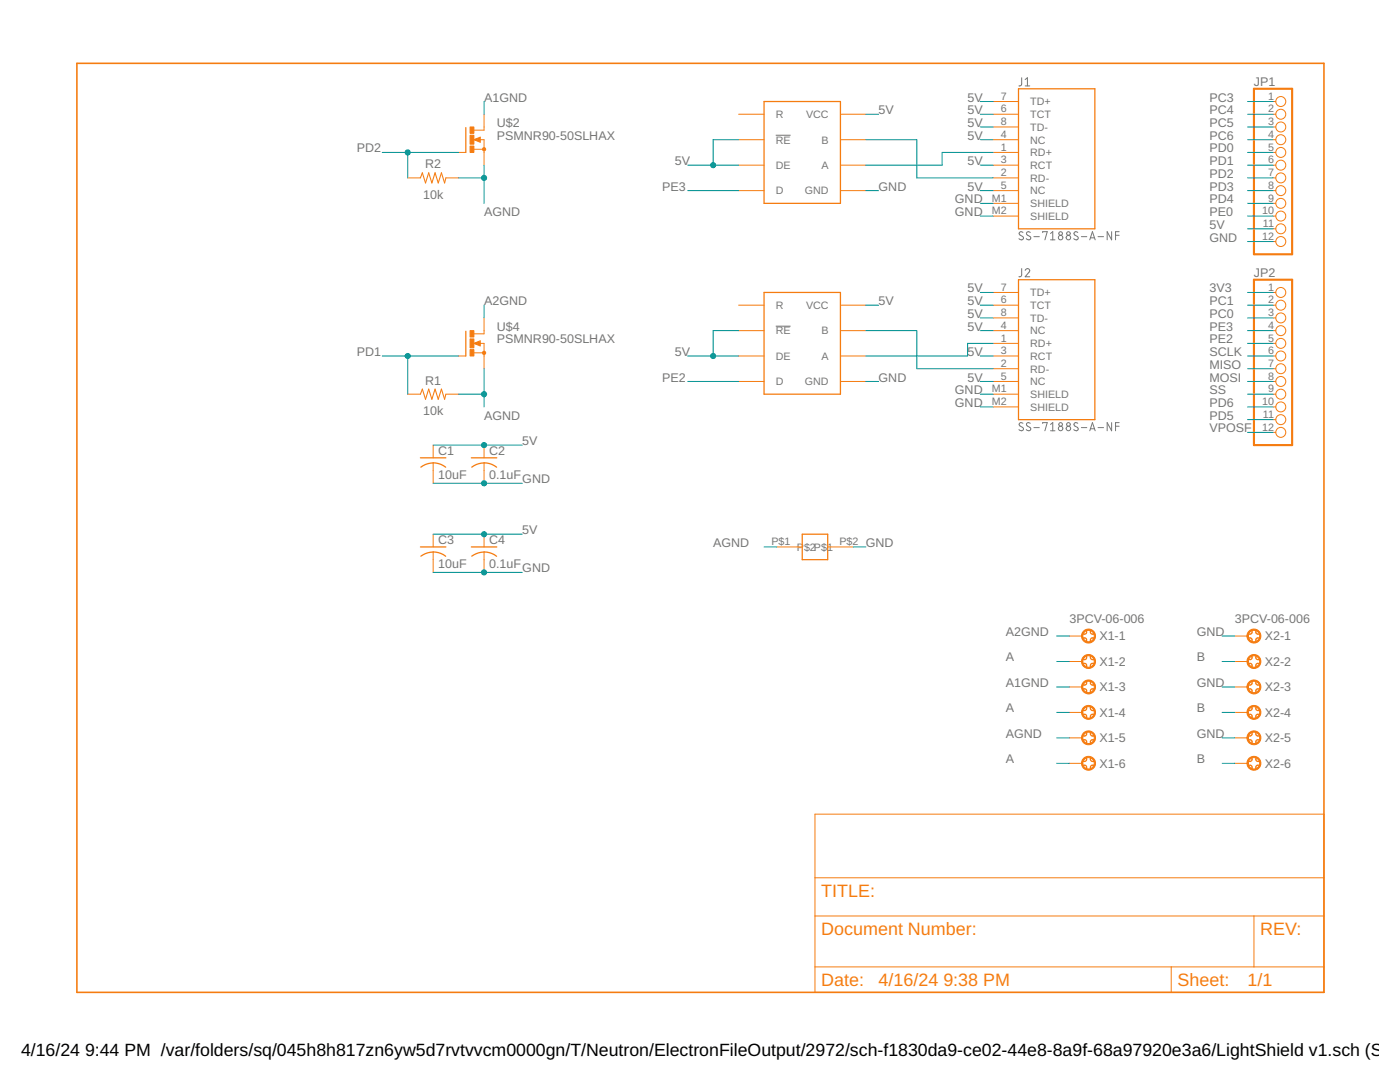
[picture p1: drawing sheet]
<svg xmlns="http://www.w3.org/2000/svg" width="279mm" height="216mm" viewBox="0 0 279 216" stroke-linecap="round" stroke-linejoin="round" font-family="sans-serif">
<g fill="none" stroke="#757575" stroke-width=".2">
<path d="M203.9 15.5v1.4l-.6 .2M204.6 17.1h.9M204.6 15.9l.4-.4v1.6M154.8 27h3M203.9 53.6v1.4l-.2 .2h-.4M204.2 46.4l-.4-.2-.3 .1-.1 .3 .1 .2 .6 .4a.38 .38 0 0 1 .1 .5 .38 .38 0 0 1-.5 .1l-.4-.2M204.6 54a.44 .44 0 0 1 .6-.4 .44 .44 0 0 1 .2 .7l-.8 .9h.9M205.6 46.4l-.4-.2-.2 .1-.1 .3v.2l.6 .4a.41 .41 0 0 1 .1 .6 .41 .41 0 0 1-.6 0l-.2-.2M206.3 47.2h1.1M208.1 46.4v-.2h.9l-.5 1.7M209.7 46.6l.4-.4v1.7M209.7 47.9h.8"/>
<path d="M215.1 46.4l-.2-.1a.38 .38 0 0 0-.5 .1 .38 .38 0 0 0 .1 .5l.5 .3a.44 .44 0 0 1-.1 .7 .44 .44 0 0 1-.6-.3M215.8 47.2h1.1M217.5 47.9l.5-1.7 .6 1.7M217.6 47.5h.8M219.1 47.2h1.1M221.8 46.2v1.7l-.8-1.7v1.7M222.6 46.9h.8M223.4 46.2h-.8v1.7M154.8 65.1h3M204.2 84.5l-.6-.2-.2 .4 .1 .2 .6 .4a.37 .37 0 0 1 .1 .5 .37 .37 0 0 1-.5 .1l-.4-.2M205.6 84.5l-.5-.2-.2 .4v.2l.6 .4a.41 .41 0 0 1 .1 .6 .41 .41 0 0 1-.6 0l-.2-.2M206.3 85.3h1.1"/>
<path d="M208.1 84.5v-.2h.9l-.5 1.7M209.7 84.7l.4-.4v1.7M209.7 86h.8M215.1 84.5l-.2-.1a.38 .38 0 0 0-.5 .1 .38 .38 0 0 0 .1 .5l.5 .3a.41 .41 0 0 1 .1 .6 .41 .41 0 0 1-.7 0l-.1-.2M215.8 85.3h1.1M217.5 86l.5-1.7 .6 1.7M217.6 85.6h.8M219.1 85.3h1.1M221.8 84.3v1.7l-.8-1.7v1.7M222.6 85h.8M223.4 84.3h-.8v1.7"/>
<circle cx="211.7" cy="47.4" r=".45"/>
<circle cx="211.7" cy="46.6" r=".36"/>
<circle cx="213.2" cy="47.4" r=".45"/>
<circle cx="213.2" cy="46.6" r=".36"/>
<circle cx="211.7" cy="84.7" r=".36"/>
<circle cx="211.7" cy="85.5" r=".44"/>
<circle cx="213.2" cy="84.7" r=".36"/>
<circle cx="213.2" cy="85.5" r=".44"/>
</g>
<path d="M15.3 12.6h248.9v185.4h-248.9zM95.7 27.6l-.9 .3 .9 .2v-.2h-.2M95.7 68.3l-.9 .2 .9 .3v-.3h-.2" fill="none" stroke="#f57c10" stroke-width=".32"/>
<g fill="none" stroke="#f57c10" stroke-width=".2">
<path d="M81.4 35.5h2.5M89 35.5h2.5M91.5 30.4h1.5M94.6 29.8h2M94.6 27.9l1.2-.5v1zM95.7 27.9h.9v5.1M96.6 22.8v3.2h-2M147.4 22.8h5.1M147.4 27.9h5.1M147.4 33h5.1M147.4 38h5.1M167.7 22.8h5.1"/>
<path d="M167.7 27.9h5.1M167.7 33h5.1M167.7 38h5.1M198.2 20.3h5.1M198.2 22.8h5.1M198.2 25.3h5.1M198.2 27.9h5.1M198.2 30.4h5.1M198.2 33h5.1M198.2 35.5h5.1M198.2 38h5.1M254.1 20.3h.5"/>
<path d="M254.1 22.8h.5M254.1 25.3h.5M254.1 27.9h.5M254.1 30.4h.5M254.1 33h.5M254.1 35.5h.5M254.1 38h.5M198.2 58.4h5.1M198.2 40.6h5.1M198.2 43.1h5.1M254.1 58.4h.5M254.1 40.6h.5"/>
<path d="M254.1 43.1h.5M254.1 45.7h.5M254.1 48.2h.5M81.4 78.7h2.5M89 78.7h2.5M91.5 71h1.5M94.6 68.5l1.2-.5v1zM94.6 70.4h2M95.7 68.5h.9v5.1M96.6 63.4v3.2h-2M147.4 60.9h5.1M147.4 66h5.1"/>
<path d="M147.4 71h5.1M147.4 76.1h5.1M167.7 60.9h5.1M167.7 66h5.1M167.7 71h5.1M167.7 76.1h5.1M198.2 60.9h5.1M198.2 63.4h5.1M198.2 66h5.1M198.2 68.5h5.1M198.2 71h5.1M198.2 73.6h5.1"/>
<path d="M198.2 76.1h5.1M198.2 78.7h5.1M254.1 60.9h.5M254.1 63.4h.5M254.1 66h.5M254.1 68.5h.5M254.1 71h.5M254.1 73.6h.5M254.1 76.1h.5M254.1 78.7h.5M86.4 88.8v2.6M86.4 92.4v4"/>
<path d="M96.6 88.8v2.6M96.6 92.4v4M198.2 81.2h5.1M254.1 81.2h.5M254.1 83.7h.5M254.1 86.3h.5M86.4 106.6v2.5M86.4 110.2v4M96.6 106.6v2.5M96.6 110.2v4M155 109.1h5.1M165.2 109.1h5.1"/>
<path d="M213.4 126.9h2.6M213.4 132h2.6M213.4 137.1h2.6M246.4 126.9h2.6M246.4 132h2.6M246.4 137.1h2.6M213.4 142.2h2.6M213.4 147.2h2.6M213.4 152.3h2.6M246.4 142.2h2.6M246.4 147.2h2.6M246.4 152.3h2.6"/>
<path d="M162.6 162.5h101.6v35.5h-101.6zM162.6 175.2h101.6M162.6 182.8h101.6M162.6 192.9h101.6M233.7 192.9v5.1M250.3 182.8v10.1"/>
<circle cx="255.6" cy="27.9" r=".99"/>
<circle cx="255.6" cy="35.5" r=".99"/>
<circle cx="255.6" cy="22.8" r=".99"/>
<circle cx="255.6" cy="25.3" r=".99"/>
<circle cx="255.6" cy="38" r=".99"/>
<circle cx="255.6" cy="20.3" r=".99"/>
<circle cx="255.6" cy="30.4" r=".99"/>
<circle cx="255.6" cy="33" r=".99"/>
<circle cx="255.6" cy="40.6" r=".99"/>
<circle cx="255.6" cy="43.1" r=".99"/>
<circle cx="255.6" cy="45.7" r=".99"/>
<circle cx="255.6" cy="58.4" r=".99"/>
<circle cx="255.6" cy="48.2" r=".99"/>
<circle cx="255.6" cy="63.4" r=".99"/>
<circle cx="255.6" cy="76.1" r=".99"/>
<circle cx="255.6" cy="60.9" r=".99"/>
<circle cx="255.6" cy="66" r=".99"/>
<circle cx="255.6" cy="68.5" r=".99"/>
<circle cx="255.6" cy="78.7" r=".99"/>
<circle cx="255.6" cy="71" r=".99"/>
<circle cx="255.6" cy="73.6" r=".99"/>
<circle cx="255.6" cy="86.3" r=".99"/>
<circle cx="255.6" cy="83.7" r=".99"/>
<circle cx="255.6" cy="81.2" r=".99"/>
</g>
<path d="M250.3 17.7h7.6v33h-7.6zM250.3 55.8h7.6v33h-7.6z" fill="none" stroke="#f57c10" stroke-width=".42"/>
<g fill="none" stroke="#f57c10" stroke-width=".25">
<path d="M203.3 17.7h15.2v28h-15.2zM93 25.5v4.9M152.5 20.3h15.2v20.3h-15.2zM152.5 58.4h15.2v20.3h-15.2zM203.3 55.8h15.2v27.9h-15.2zM93 66.1v4.9M83.9 91.4h5.1M84 93.2a4 4 0 0 1 4.9 0M94.1 91.4h5M94.1 93.2a4 4 0 0 1 5 0M83.9 109.1h5.1M86.4 110.1l1.6 .3 .9 .6"/>
<path d="M86.4 110.2l-1.5 .3-.9 .5M94.1 109.1h5M96.6 110.1l1.6 .3 .9 .6M96.6 110.2l-1.5 .3-1 .5M160.1 106.6h5.1v5.1h-5.1zM216.1 127.3l.6 .1 .2 .7M216.1 132.4l.6 .1 .2 .6M216.1 137.5l.6 .1 .2 .6M216.9 125.8l-.2 .6-.6 .1M216.9 130.9l-.2 .6-.6 .1M216.9 135.9l-.2 .7-.6 .1M217.6 125.8l.1 .6 .7 .1"/>
<path d="M217.6 130.9l.1 .6 .7 .1M217.6 135.9l.1 .7 .7 .1M218.4 127.3l-.7 .1-.1 .7M218.4 132.4l-.7 .1-.1 .6M218.4 137.5l-.7 .1-.1 .6M249.1 127.3l.7 .1 .1 .7M249.1 132.4l.7 .1 .1 .6M249.1 137.5l.7 .1 .1 .6M249.9 125.8l-.1 .6-.7 .1M249.9 130.9l-.1 .6-.7 .1M249.9 135.9l-.1 .7-.7 .1M250.6 125.8l.1 .6 .7 .1"/>
<path d="M250.6 130.9l.1 .6 .7 .1M250.6 135.9l.1 .7 .7 .1M251.4 127.3l-.7 .1-.1 .7M251.4 132.4l-.7 .1-.1 .6M251.4 137.5l-.7 .1-.1 .6M216.1 142.5l.6 .1 .2 .7M216.1 147.6l.6 .1 .2 .7M216.1 152.7l.6 .1 .2 .7M216.9 141l-.2 .6-.6 .2M216.9 146.1l-.2 .6-.6 .2M216.9 151.2l-.2 .6-.6 .1M217.6 141l.1 .6 .7 .2"/>
<path d="M217.6 146.1l.1 .6 .7 .2M217.6 151.2l.1 .6 .7 .1M218.4 142.5l-.7 .1-.1 .7M218.4 147.6l-.7 .1-.1 .7M218.4 152.7l-.7 .1-.1 .7M249.1 142.5l.7 .1 .1 .7M249.1 147.6l.7 .1 .1 .7M249.1 152.7l.7 .1 .1 .7M249.9 141l-.1 .6-.7 .2M249.9 146.1l-.1 .6-.7 .2M249.9 151.2l-.1 .6-.7 .1M250.6 141l.1 .6 .7 .2"/>
<path d="M250.6 146.1l.1 .6 .7 .2M250.6 151.2l.1 .6 .7 .1M251.4 142.5l-.7 .1-.1 .7M251.4 147.6l-.7 .1-.1 .7M251.4 152.7l-.7 .1-.1 .7"/>
</g>
<g fill="#f57c10" stroke="#f57c10" stroke-width=".2">
<path d="M216.2 126a1.4 1.4 0 0 1 2.2 .2 1.4 1.4 0 0 1-.8 2.1 1.4 1.4 0 0 1-1.8-1.4h.3a1.15 1.15 0 0 1 1.6-1.1 1.15 1.15 0 0 1 .3 1.9 1.15 1.15 0 0 1-1.9-.5v-.3h-.3z" fill-rule="evenodd"/>
<path d="M216.2 131a1.4 1.4 0 0 1 2.2 .3 1.4 1.4 0 0 1-.8 2.1 1.4 1.4 0 0 1-1.8-1.4h.3a1.15 1.15 0 0 1 1.6-1.1 1.15 1.15 0 0 1 .3 1.9 1.15 1.15 0 0 1-1.9-.5v-.3h-.3z" fill-rule="evenodd"/>
<path d="M216.2 136.1a1.4 1.4 0 0 1 2.2 .3 1.4 1.4 0 0 1-.8 2 1.4 1.4 0 0 1-1.8-1.3h.3a1.15 1.15 0 0 1 1.6-1.1 1.15 1.15 0 0 1 .3 1.9 1.15 1.15 0 0 1-1.9-.5v-.3h-.3z" fill-rule="evenodd"/>
<path d="M216.2 141.2a1.4 1.4 0 0 1 2.2 .2 1.4 1.4 0 0 1-.8 2.1 1.4 1.4 0 0 1-1.8-1.3h.3a1.15 1.15 0 0 1 1.6-1.1 1.15 1.15 0 0 1 .3 1.9 1.15 1.15 0 0 1-1.9-.6v-.2h-.3z" fill-rule="evenodd"/>
<path d="M216.2 146.3a1.4 1.4 0 0 1 2.2 .2 1.4 1.4 0 0 1-.8 2.1 1.4 1.4 0 0 1-1.8-1.4h.3a1.15 1.15 0 0 1 1.6-1.1 1.15 1.15 0 0 1 .3 2 1.15 1.15 0 0 1-1.9-.6v-.3h-.3z" fill-rule="evenodd"/>
<path d="M216.2 151.3a1.4 1.4 0 0 1 2.2 .3 1.4 1.4 0 0 1-.8 2.1 1.4 1.4 0 0 1-1.8-1.4h.3a1.15 1.15 0 0 1 1.6-1.1 1.15 1.15 0 0 1 .3 1.9 1.15 1.15 0 0 1-1.9-.5v-.3h-.3z" fill-rule="evenodd"/>
<path d="M249.2 126a1.39 1.39 0 0 1 2.2 .2 1.39 1.39 0 0 1-.8 2.1 1.39 1.39 0 0 1-1.7-1.4h.2a1.15 1.15 0 0 1 1.6-1.1 1.15 1.15 0 0 1 .3 1.9 1.15 1.15 0 0 1-1.8-.5l-.1-.3h-.2z" fill-rule="evenodd"/>
<path d="M249.2 131a1.39 1.39 0 0 1 2.2 .3 1.39 1.39 0 0 1-.8 2 1.39 1.39 0 0 1-1.7-1.3h.2a1.15 1.15 0 0 1 1.6-1.1 1.15 1.15 0 0 1 .3 1.9 1.15 1.15 0 0 1-1.8-.5l-.1-.3h-.2z" fill-rule="evenodd"/>
<path d="M249.2 136.1a1.39 1.39 0 0 1 2.2 .3 1.39 1.39 0 0 1-.8 2 1.39 1.39 0 0 1-1.7-1.3h.2a1.15 1.15 0 0 1 1.6-1.1 1.15 1.15 0 0 1 .3 1.9 1.15 1.15 0 0 1-1.8-.5l-.1-.3h-.2z" fill-rule="evenodd"/>
<path d="M249.2 141.2a1.4 1.4 0 0 1 2.2 .2 1.4 1.4 0 0 1-.8 2.1 1.4 1.4 0 0 1-1.7-1.3h.2a1.15 1.15 0 0 1 1.6-1.1 1.15 1.15 0 0 1 .3 1.9 1.15 1.15 0 0 1-1.8-.6l-.1-.2h-.2z" fill-rule="evenodd"/>
<path d="M249.2 146.3a1.4 1.4 0 0 1 2.2 .2 1.4 1.4 0 0 1-.8 2.1 1.4 1.4 0 0 1-1.7-1.4h.2a1.15 1.15 0 0 1 1.6-1.1 1.15 1.15 0 0 1 .3 2 1.15 1.15 0 0 1-1.8-.6l-.1-.3h-.2z" fill-rule="evenodd"/>
<path d="M249.2 151.3a1.4 1.4 0 0 1 2.2 .3 1.4 1.4 0 0 1-.8 2 1.4 1.4 0 0 1-1.7-1.3h.2a1.15 1.15 0 0 1 1.6-1.1 1.15 1.15 0 0 1 .3 1.9 1.15 1.15 0 0 1-1.8-.5l-.1-.3h-.2z" fill-rule="evenodd"/>
<path d="M96.4 70.2h.4l.1 .2-.1 .3h-.4z" fill-rule="evenodd"/>
<circle cx="96.6" cy="29.8" r=".33"/>
</g>
<g fill="#f57c10" stroke="#f57c10" stroke-width=".2">
<path d="M93.8 29.1h.8v1.3h-.8z"/>
<path d="M93.8 25.3h.8v1.3h-.8z"/>
<path d="M93.8 27h.8v1.8h-.8z"/>
<path d="M93.8 69.8h.8v1.2h-.8z"/>
<path d="M93.8 66h.8v1.2h-.8z"/>
<path d="M93.8 67.6h.8v1.8h-.8z"/>
</g>
<path d="M83.9 35.5l.4-1 .6 2 .7-2 .6 2 .6-2 .7 2 .6-2 .6 2 .3-1M83.9 78.7l.4-1.1 .6 2.1 .7-2.1 .6 2.1 .6-2.1 .7 2.1 .6-2.1 .6 2.1 .3-1" fill="none" stroke="#f57c10" stroke-width=".21"/>
<g fill="none" stroke="#009292" stroke-width=".2">
<path d="M76.3 30.4h15.2M81.4 30.4v5.1M91.5 35.5h5.1M96.6 20.3v2.5M96.6 33v7.6M137.2 38h10.2M137.2 33h10.2M147.4 27.9h-5.1v5.1M172.8 38h2.5M172.8 22.8h2.5M172.8 27.9h10.2v7.6h15.2M195.6 38h2.6"/>
<path d="M195.6 22.8h2.6M195.6 33h2.6M195.6 27.9h2.6M195.6 25.3h2.6M195.6 20.3h2.6M198.2 30.4h-10.2v2.6h-15.2M249 38h5.1M249 22.8h5.1M249 33h5.1M249 27.9h5.1M249 25.3h5.1M249 20.3h5.1"/>
<path d="M249 30.4h5.1M249 35.5h5.1M195.6 43.1h2.6M195.6 40.6h2.6M195.6 58.4h2.6M249 48.2h5.1M249 43.1h5.1M249 40.6h5.1M249 58.4h5.1M249 45.7h5.1M76.3 71h15.2M81.4 71v7.7"/>
<path d="M91.5 78.7h5.1M96.6 60.9v2.5M96.6 73.6v7.6M137.2 76.1h10.2M137.2 71h10.2M147.4 66h-5.1v5M172.8 76.1h2.5M172.8 66h10.2v7.6h15.2M172.8 60.9h2.5M195.6 78.7h2.6M195.6 76.1h2.6M195.6 71h2.6"/>
<path d="M195.6 60.9h2.6M195.6 66h2.6M195.6 63.4h2.6M198.2 68.5h-5.1v2.5h-20.3M249 78.7h5.1M249 76.1h5.1M249 73.6h5.1M249 71h5.1M249 60.9h5.1M249 66h5.1M249 63.4h5.1M249 68.5h5.1"/>
<path d="M86.4 96.4h17.8M86.4 88.8h17.8M195.6 81.2h2.6M249 81.2h5.1M249 83.7h5.1M249 86.3h5.1M86.4 114.2h17.8M86.4 106.6h17.8M152.5 109.1h2.5M170.3 109.1h2.5M210.9 137.1h2.5M210.9 126.9h2.5"/>
<path d="M210.9 132h2.5M243.9 137.1h2.5M243.9 126.9h2.5M243.9 132h2.5M210.9 147.2h2.5M210.9 152.3h2.5M210.9 142.2h2.5M243.9 147.2h2.5M243.9 152.3h2.5M243.9 142.2h2.5"/>
</g>
<g fill="#009292" stroke="#009292" stroke-width=".2">
<circle cx="96.6" cy="96.4" r=".51"/>
<circle cx="96.6" cy="114.2" r=".51"/>
<circle cx="142.3" cy="71" r=".51"/>
<circle cx="142.3" cy="33" r=".51"/>
<circle cx="96.6" cy="88.8" r=".51"/>
<circle cx="96.6" cy="106.6" r=".51"/>
<circle cx="81.4" cy="71" r=".51"/>
<circle cx="81.4" cy="30.4" r=".51"/>
<circle cx="96.6" cy="35.5" r=".51"/>
<circle cx="96.6" cy="78.7" r=".51"/>
</g>
<g font-size="3.6" fill="#f57c10">
<text x="163.9" y="179">TITLE:</text>
<text x="163.9" y="186.6">Document Number:</text>
<text x="251.5" y="186.6">REV:</text>
<text x="163.9" y="196.7">Date:</text>
<text x="175.3" y="196.7">4/16/24</text>
<text x="188.3" y="196.7">9:38 PM</text>
<text x="235" y="196.7">Sheet:</text>
<text x="249" y="196.7">1/1</text>
</g>
<g font-size="3.5">
<text x="4.2" y="210.7">4/16/24</text>
<text x="17" y="210.7">9:44 PM /var/folders/sq/045h8h817zn6yw5d7rvtvvcm0000gn/T/Neutron/ElectronFileOutput/2972/sch-f1830da9-ce02-44e8-8a9f-68a97920e3a6/LightShield v1.sch (Shee</text>
</g>
<g font-size="2.5" fill="#757575">
<text x="250.3" y="17.1">JP1</text>
<text x="96.6" y="20.3">A1GND</text>
<text x="175.3" y="22.8">5V</text>
<text x="193.1" y="22.8">5V</text>
<text x="193.1" y="20.3">5V</text>
<text x="241.4" y="22.8">PC4</text>
<text x="241.4" y="20.3">PC3</text>
<text x="99.2" y="27.9">PSMNR90-50SLHAX</text>
<text x="99.2" y="25.3">U$2</text>
<text x="193.1" y="25.3">5V</text>
<text x="193.1" y="27.9">5V</text>
<text x="241.4" y="27.9">PC6</text>
<text x="241.4" y="25.3">PC5</text>
<text x="71.2" y="30.4">PD2</text>
<text x="84.9" y="33.6">R2</text>
<text x="134.7" y="33">5V</text>
<text x="193.1" y="33">5V</text>
<text x="241.4" y="30.4">PD0</text>
<text x="241.4" y="33">PD1</text>
<text x="241.4" y="35.5">PD2</text>
<text x="84.4" y="39.7">10k</text>
<text x="132.2" y="38">PE3</text>
<text x="175.3" y="38">GND</text>
<text x="190.6" y="40.6">GND</text>
<text x="193.1" y="38">5V</text>
<text x="241.4" y="38">PD3</text>
<text x="241.4" y="40.6">PD4</text>
<text x="96.6" y="43.1">AGND</text>
<text x="190.6" y="43.1">GND</text>
<text x="241.4" y="45.7">5V</text>
<text x="241.4" y="43.1">PE0</text>
<text x="241.4" y="48.2">GND</text>
<text x="193.1" y="58.3">5V</text>
<text x="241.4" y="58.3">3V3</text>
<text x="250.3" y="55.2">JP2</text>
<text x="96.6" y="60.9">A2GND</text>
<text x="99.2" y="66">U$4</text>
<text x="175.3" y="60.9">5V</text>
<text x="193.1" y="60.9">5V</text>
<text x="193.1" y="63.4">5V</text>
<text x="193.1" y="66">5V</text>
<text x="241.4" y="63.4">PC0</text>
<text x="241.4" y="66">PE3</text>
<text x="241.4" y="60.9">PC1</text>
<text x="71.2" y="71">PD1</text>
<text x="99.2" y="68.5">PSMNR90-50SLHAX</text>
<text x="134.7" y="71">5V</text>
<text x="193.1" y="71">5V</text>
<text x="241.4" y="71">SCLK</text>
<text x="241.4" y="68.5">PE2</text>
<text x="84.9" y="76.8">R1</text>
<text x="132.2" y="76.1">PE2</text>
<text x="175.3" y="76.1">GND</text>
<text x="193.1" y="76.1">5V</text>
<text x="241.4" y="76.1">MOSI</text>
<text x="241.4" y="73.6">MISO</text>
<text x="84.4" y="82.9">10k</text>
<text x="96.6" y="83.7">AGND</text>
<text x="190.6" y="81.2">GND</text>
<text x="190.6" y="78.7">GND</text>
<text x="241.4" y="78.7">SS</text>
<text x="241.4" y="83.7">PD5</text>
<text x="241.4" y="81.2">PD6</text>
<text x="104.2" y="88.8">5V</text>
<text x="241.4" y="86.3">VPOSF</text>
<text x="87.5" y="95.6">10uF</text>
<text x="87.5" y="90.7">C1</text>
<text x="97.6" y="95.6">0.1uF</text>
<text x="97.6" y="90.7">C2</text>
<text x="104.2" y="96.4">GND</text>
<text x="104.2" y="106.6">5V</text>
<text x="87.5" y="113.3">10uF</text>
<text x="87.5" y="108.5">C3</text>
<text x="97.6" y="113.3">0.1uF</text>
<text x="97.6" y="108.5">C4</text>
<text x="142.3" y="109.1">AGND</text>
<text x="172.8" y="109.1">GND</text>
<text x="104.2" y="114.2">GND</text>
<text x="213.4" y="124.4">3PCV-06-006</text>
<text x="246.4" y="124.4">3PCV-06-006</text>
<text x="200.7" y="126.9">A2GND</text>
<text x="200.7" y="132">A</text>
<text x="219.4" y="127.8">X1-1</text>
<text x="238.8" y="126.9">GND</text>
<text x="238.8" y="132">B</text>
<text x="252.4" y="127.8">X2-1</text>
<text x="200.7" y="137.1">A1GND</text>
<text x="219.4" y="132.9">X1-2</text>
<text x="219.4" y="138">X1-3</text>
<text x="238.8" y="137.1">GND</text>
<text x="252.4" y="132.9">X2-2</text>
<text x="252.4" y="138">X2-3</text>
<text x="200.7" y="142.1">A</text>
<text x="219.4" y="143">X1-4</text>
<text x="238.8" y="142.1">B</text>
<text x="252.4" y="143">X2-4</text>
<text x="200.7" y="147.2">AGND</text>
<text x="219.4" y="148.1">X1-5</text>
<text x="238.8" y="147.2">GND</text>
<text x="252.4" y="148.1">X2-5</text>
<text x="200.7" y="152.3">A</text>
<text x="219.4" y="153.2">X1-6</text>
<text x="238.8" y="152.3">B</text>
<text x="252.4" y="153.2">X2-6</text>
</g>
<g font-size="2.1" fill="#757575">
<text x="154.8" y="23.6">R</text>
<text x="160.9" y="23.6">VCC</text>
<text x="199.7" y="22.4">6</text>
<text x="199.7" y="19.9">7</text>
<text x="205.6" y="23.6">TCT</text>
<text x="205.6" y="21">TD+</text>
<text x="253.1" y="19.9">1</text>
<text x="253.1" y="22.4">2</text>
<text x="154.8" y="28.6">RE</text>
<text x="164" y="28.6">B</text>
<text x="199.7" y="25">8</text>
<text x="199.7" y="27.5">4</text>
<text x="205.6" y="26.1">TD-</text>
<text x="205.6" y="28.6">NC</text>
<text x="253.1" y="25">3</text>
<text x="253.1" y="27.5">4</text>
<text x="154.8" y="33.7">DE</text>
<text x="164" y="33.7">A</text>
<text x="199.7" y="35.1">2</text>
<text x="199.7" y="32.6">3</text>
<text x="199.7" y="30.1">1</text>
<text x="205.6" y="33.7">RCT</text>
<text x="205.6" y="31.2">RD+</text>
<text x="253.1" y="30.1">5</text>
<text x="253.1" y="32.6">6</text>
<text x="253.1" y="35.1">7</text>
<text x="154.8" y="38.8">D</text>
<text x="160.6" y="38.8">GND</text>
<text x="198" y="40.2">M1</text>
<text x="199.7" y="37.7">5</text>
<text x="205.6" y="36.3">RD-</text>
<text x="205.6" y="41.3">SHIELD</text>
<text x="205.6" y="38.8">NC</text>
<text x="253.1" y="37.7">8</text>
<text x="253.1" y="40.2">9</text>
<text x="198" y="42.8">M2</text>
<text x="205.6" y="43.9">SHIELD</text>
<text x="251.9" y="42.8">10</text>
<text x="251.9" y="47.8">12</text>
<text x="252" y="45.3">11</text>
<text x="199.7" y="58">7</text>
<text x="205.6" y="59.1">TD+</text>
<text x="253.1" y="58">1</text>
<text x="154.8" y="61.6">R</text>
<text x="160.9" y="61.7">VCC</text>
<text x="199.7" y="63.1">8</text>
<text x="199.7" y="60.5">6</text>
<text x="199.7" y="65.6">4</text>
<text x="205.6" y="64.2">TD-</text>
<text x="205.6" y="61.6">TCT</text>
<text x="253.1" y="60.5">2</text>
<text x="253.1" y="63.1">3</text>
<text x="253.1" y="65.6">4</text>
<text x="154.8" y="66.7">RE</text>
<text x="154.8" y="71.8">DE</text>
<text x="164" y="66.7">B</text>
<text x="164" y="71.8">A</text>
<text x="199.7" y="70.7">3</text>
<text x="199.7" y="68.2">1</text>
<text x="205.6" y="71.8">RCT</text>
<text x="205.6" y="69.3">RD+</text>
<text x="205.6" y="66.7">NC</text>
<text x="253.1" y="68.2">5</text>
<text x="253.1" y="70.7">6</text>
<text x="154.8" y="76.9">D</text>
<text x="160.6" y="76.9">GND</text>
<text x="199.7" y="73.2">2</text>
<text x="199.7" y="75.8">5</text>
<text x="205.6" y="74.3">RD-</text>
<text x="205.6" y="76.9">NC</text>
<text x="253.1" y="73.2">7</text>
<text x="253.1" y="75.8">8</text>
<text x="198" y="78.3">M1</text>
<text x="198" y="80.8">M2</text>
<text x="205.6" y="79.4">SHIELD</text>
<text x="205.6" y="82">SHIELD</text>
<text x="251.9" y="80.8">10</text>
<text x="252" y="83.4">11</text>
<text x="253.1" y="78.3">9</text>
<text x="251.9" y="85.9">12</text>
<text x="154" y="108.8">P$1</text>
<text x="159" y="109.9">P</text>
<text x="160.5" y="109.9">$2P$1</text>
<text x="167.5" y="108.8">P$2</text>
</g>
</svg>
